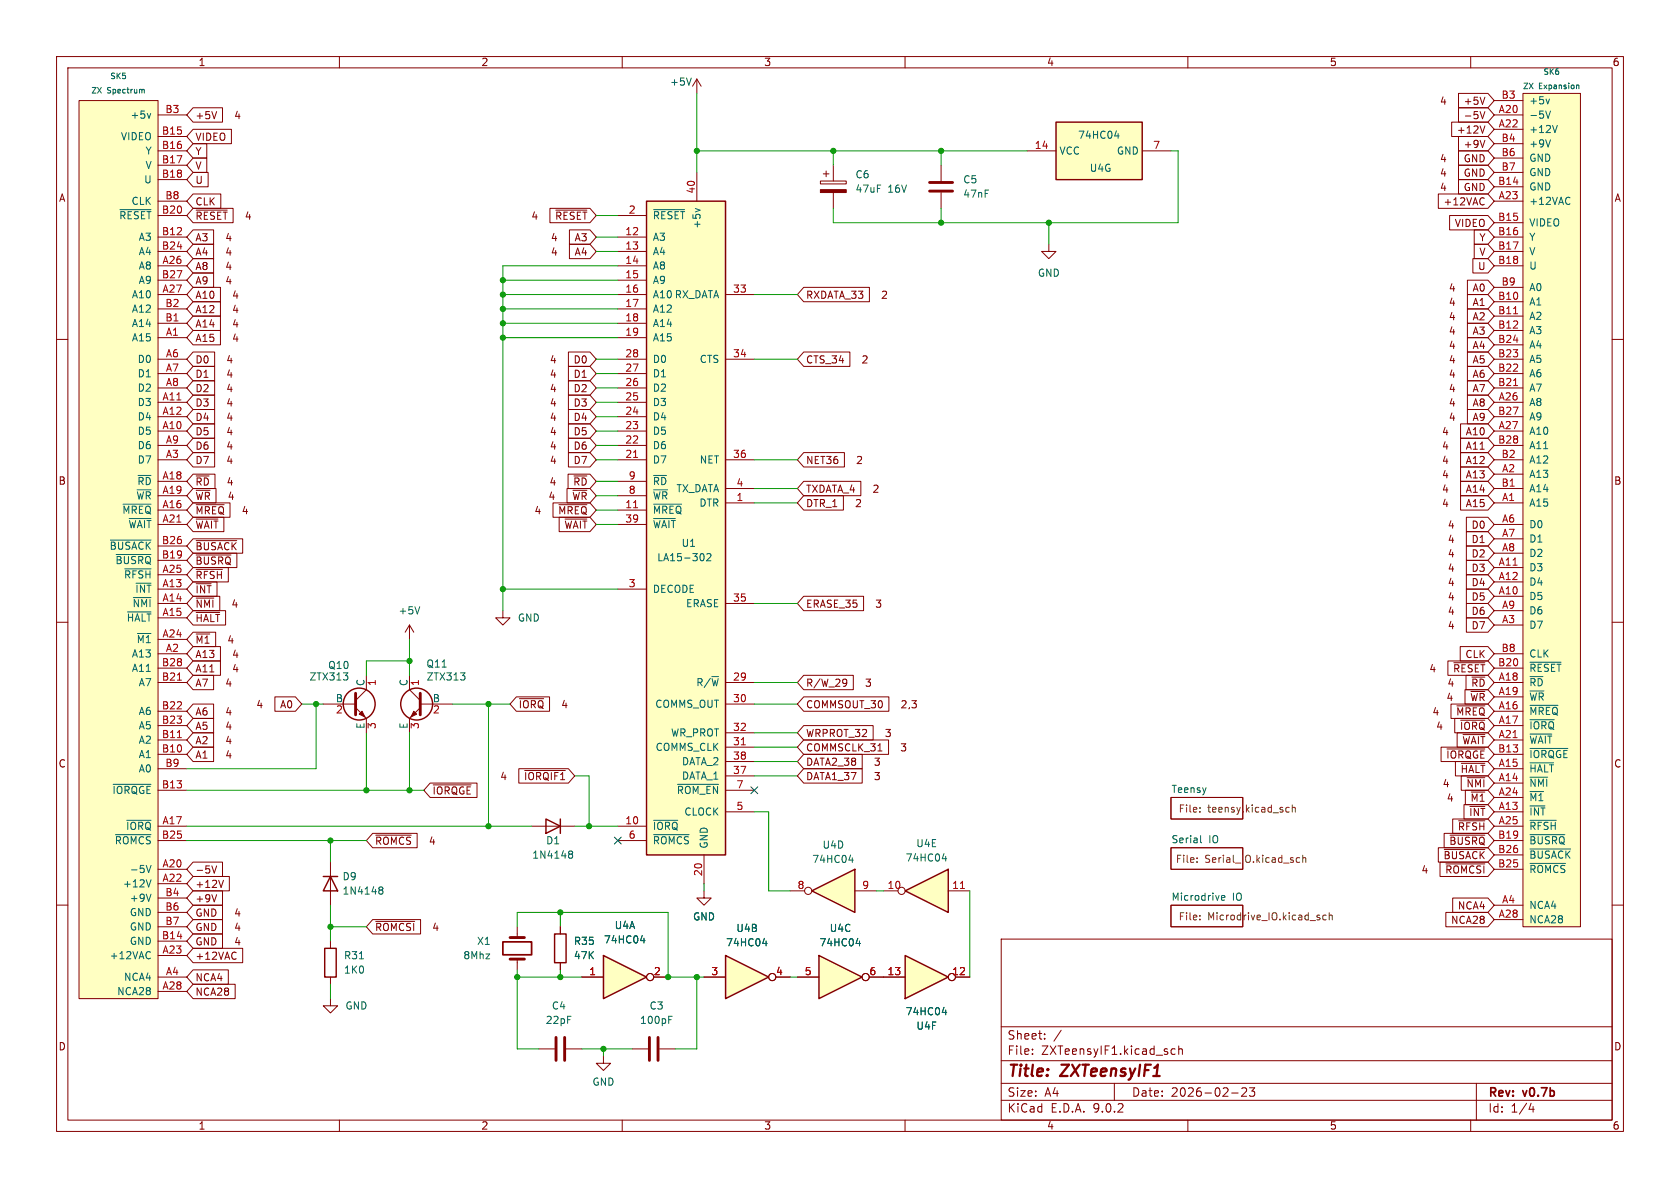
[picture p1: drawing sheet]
<svg xmlns="http://www.w3.org/2000/svg" width="297mm" height="210mm" viewBox="0 0 297 210" stroke-linecap="round" stroke-linejoin="round" font-family="sans-serif">
<g fill="none" stroke="#840000" stroke-width=".18">
<path d="M10 10h277v190h-277zM12 12h273v186h-273zM60 10v2M110 10v2M160 10v2M210 10v2M260 10v2M10 60h2M285 60h2M10 110h2M88.9 108v1.2h-1.3l1.3 1.3 1.3-1.3h-1.3M285 110h2"/>
<path d="M207 149.9h12.7v3.8h-12.7zM207 141h12.7v3.8h-12.7zM10 160h2M58.4 166.4v1.2M58.4 172.7v1.3M91.4 163.8v1.9M91.4 169.5v2M177 166h108v32h-108zM207 160h12.7v3.8h-12.7zM285 160h2M60 198v2M95.2 185.4h2.8"/>
<path d="M100.1 185.4h2.8M110 198v2M160 198v2M177 194.5h108M177 191.5h108M177 187.5h108M177 181.5h108M182.5 186.3v.1M182.5 185.5v.1M184.7 183.6v.1M184.7 182.8v.1M187.6 182.1l-1.3 2"/>
<path d="M197 191.5v3M207 186.1l.3 .3 .4-.1M207.7 185.5l-.4-.1-.3 .3M208.4 185.5l.2-.1 .4 .1v.9M208.4 184.9v1.5M210 198v2M217.7 193.2h1.2M219.5 192.4l.6-.1 .2 .1 .1 .3-.9 1.1h.9M220.9 192.3h.9l-.5 .6 .4 .1v.7l-.2 .1h-.4l-.2-.1M260 198v2M261 191.5v6.5M270.7 195l-.4 1.1h.9"/>
<path d="M271 195.6v1"/>
</g>
<path d="M212.3 147.7v1.1l.1 .2M215.9 158.7l.6-.1v-.2l-.4-.1-.2 .2 .1 .6h.5M63.5 169.5h.8" fill="none" stroke="#006464" stroke-width=".18"/>
<g fill="none" stroke="#725600" stroke-width=".18">
<path d="M211.6 152.3v.2M211.6 151.7v.1M212.1 142.8v.1M212.1 143.4v.2M227.6 142.7l.3 .1M227.9 143.5l-.3 .1M228.5 142.8l.1-.1 .3 .1 .1 .8M228.5 142.3v1.3M229.2 152.3l.2 .2 .4-.1M229.8 151.7l-.4-.1-.2 .1M230.3 151.7l.2-.1 .3 .1 .1 .8M230.3 151.2v1.3"/>
<path d="M212.1 162.5v.1M212.1 161.8v.1M234.4 161.8h-.3l-.3 .2 .2 .6h.4M235 161.9l.2-.1h.3v.8M235 161.3v1.3"/>
</g>
<path d="M90.2 169.5h2.5M90.2 165.7h2.5M98.3 183.4v4.1M99.8 183.4v4.1" fill="none" stroke="#840000" stroke-width=".51"/>
<path d="M88.9 166.5h5.1v2.3h-5.1z" fill="none" stroke="#840000" stroke-width=".3"/>
<path d="M57.4 167.6h2v5.1h-2z" fill="none" stroke="#840000" stroke-width=".25"/>
<path d="M160 157.5l7.6-3.8v7.6z" fill="#ffffc2"/>
<g fill="none" stroke="#840000" stroke-width=".25">
<path d="M160 157.5l7.6-3.8v7.6z"/>
<circle cx="73.7" cy="124.5" r="2.82"/>
</g>
<g fill="none" stroke="#840000" stroke-width=".18">
<path d="M72.4 119.4v2.5l1.9 1.9M74.3 125.1l-1.9 1.9v2.5M74.3 124.5h5.7M156.2 157.5h2.5M167.6 157.5h3.8"/>
<circle cx="159.4" cy="157.5" r=".63"/>
</g>
<path d="M169.8 157.1h.7" fill="none" stroke="#a90000" stroke-width=".18"/>
<path d="M81.4 118.9h.8l-.4 .5M82.1 119.5v.6M166.6 151.8h.8M167.2 151.4v.8" fill="none" stroke="#006464" stroke-width=".18"/>
<path d="M74.3 122.6v3.8" fill="none" stroke="#840000" stroke-width=".51"/>
<path d="M73.2 125.7l.5 .5-1.1 .5z" fill="#840000" stroke="#840000" stroke-width=".18"/>
<path d="M114.3 35.6h14v115.5h-14z" fill="#ffffc2"/>
<path d="M114.3 35.6h14v115.5h-14z" fill="none" stroke="#840000" stroke-width=".25"/>
<g fill="none" stroke="#840000" stroke-width=".18">
<path d="M109.2 38.1h5.1M123.2 30.5v5.1M109.2 41.9h5.1M109.2 44.5h5.1M109.2 47h5.1M109.2 49.5h5.1M109.2 52.1h5.1M109.2 54.6h5.1M109.2 57.2h5.1M109.2 59.7h5.1M128.3 52.1h5M109.2 63.5h5.1"/>
<path d="M109.2 66h5.1M109.2 68.6h5.1M109.2 71.1h5.1M109.2 73.7h5.1M109.2 76.2h5.1M109.2 78.7h5.1M128.3 63.5h5M109.2 81.3h5.1M109.2 85.1h5.1M109.2 87.6h5.1M109.2 90.2h5.1M109.2 92.7h5.1"/>
<path d="M128.3 81.3h5M128.3 86.4h5M128.3 88.9h5M72.4 110.5l-.8 1.3M72.4 110.5l.8 1.3M72.4 110.5v2.5M109.2 104.1h5.1M128.3 106.7h5M128.3 120.7h5M128.3 124.5h5M128.3 129.5h5M128.3 132.1h5"/>
<path d="M128.3 134.6h5M128.3 137.2h5M128.3 139.7h5M109.2 146.1h5.1M109.2 148.6h5.1M124.5 151.1v5.1M128.3 143.5h5M111.8 185.4h2.8M116.6 185.4h2.8"/>
</g>
<g fill="none" stroke="#006464" stroke-width=".18">
<path d="M115.5 37.1h5.5M122.9 36.9l.9 .3M115.5 84h2.3M115.5 89.1h5M115.5 91.7h3.9M124.2 97.9a.79 .79 0 0 1 0 1.2M125 98l.4-.1 .3 .3-.8 .9h.8M74.2 107.3l-.4 1.2M119.8 138.7h7.2M115.5 145h4.3M115.5 147.5h6.3M118.2 179.6h.6"/>
<path d="M118.2 180.3h.4"/>
</g>
<path d="M112 80.9h.7M112 89.8h.7M131.1 131.7h.7" fill="none" stroke="#a90000" stroke-width=".18"/>
<path d="M114.8 183.4v4.1M116.3 183.4v4.1" fill="none" stroke="#840000" stroke-width=".51"/>
<path d="M128.3 168.9l7.6 3.8-7.6 3.8z" fill="#ffffc2"/>
<g fill="none" stroke="#840000" stroke-width=".25">
<path d="M96.5 144.8l2.6 1.3-2.6 1.2zM99.1 144.8v2.5M98 165.1h2.1v5.1h-2.1zM128.3 168.9l7.6 3.8-7.6 3.8z"/>
<circle cx="63.5" cy="124.5" r="2.82"/>
</g>
<g fill="none" stroke="#840000" stroke-width=".18">
<path d="M64.8 119.4v2.5l-1.9 1.9M57.1 124.5h5.8M62.9 125.1l1.9 1.9v2.5M94 146.1h7.6M124.5 157.5v1.3h1.2l-1.2 1.2-1.3-1.2h1.3M58.4 176.5v1.3h-1.3l1.3 1.3 1.3-1.3h-1.3M99.1 163.8v1.3M99.1 170.2v1.3M124.5 172.7h3.8M137.2 172.7h2.5M106.7 186.7v1.3h1.2l-1.2 1.2-1.3-1.2h1.3"/>
<circle cx="136.5" cy="172.7" r=".63"/>
</g>
<path d="M61.4 119.5v.6M61.5 118.9l-.4 .5M100.6 150.9l.2 .1M100.6 150.5l.4-.1 .2 .2v.1l-.2 .3M100.8 151h.2M100.8 151h-.2M101 151l.2 .2v.4l-.2 .1-.4-.1M134.8 166.8h.8M135.4 166.4v.8" fill="none" stroke="#006464" stroke-width=".18"/>
<path d="M62.9 122.6v3.8" fill="none" stroke="#840000" stroke-width=".51"/>
<path d="M64 125.7l.5 1-1-.5z" fill="#840000" stroke="#840000" stroke-width=".18"/>
<path d="M106.7 168.9l7.6 3.8-7.6 3.8z" fill="#ffffc2"/>
<path d="M106.7 168.9l7.6 3.8-7.6 3.8z" fill="none" stroke="#840000" stroke-width=".25"/>
<g fill="none" stroke="#840000" stroke-width=".18">
<path d="M102.9 172.7h3.8M115.6 172.7h2.5"/>
<circle cx="114.9" cy="172.7" r=".63"/>
</g>
<path d="M113.2 166.3h.8M113.8 165.8v.9" fill="none" stroke="#006464" stroke-width=".18"/>
<path d="M14 17.8h13.9v158.7h-13.9z" fill="#ffffc2"/>
<g fill="none" stroke="#840000" stroke-width=".18">
<path d="M14 17.8h13.9v158.7h-13.9zM123.2 14l-.8 1.2M123.2 14l.8 1.2M123.2 14v2.5M27.9 20.3h5.1M27.9 24.1h5.1M27.9 26.7h5.1M27.9 29.2h5.1M27.9 31.8h5.1M27.9 35.6h5.1M27.9 38.1h5.1M166.4 29.2v2.8"/>
<path d="M166.4 34v2.8M27.9 41.9h5.1M27.9 44.5h5.1M27.9 47h5.1M27.9 49.5h5.1M27.9 52.1h5.1M27.9 54.6h5.1M27.9 57.2h5.1M27.9 59.7h5.1M27.9 63.5h5.1M27.9 66h5.1M27.9 68.6h5.1"/>
<path d="M27.9 71.1h5.1M27.9 73.7h5.1M27.9 76.2h5.1M27.9 78.7h5.1M27.9 81.3h5.1M27.9 85.1h5.1M27.9 87.6h5.1M27.9 90.2h5.1M27.9 92.7h5.1M27.9 96.5h5.1M27.9 99.1h5.1M27.9 101.6h5.1"/>
<path d="M27.9 104.1h5.1M27.9 106.7h5.1M27.9 109.2h5.1M27.9 113h5.1M27.9 115.6h5.1M27.9 118.1h5.1M27.9 120.7h5.1M27.9 125.7h5.1M27.9 128.3h5.1M27.9 130.8h5.1M27.9 133.4h5.1M27.9 135.9h5.1"/>
<path d="M27.9 139.7h5.1M27.9 146.1h5.1M27.9 148.6h5.1M27.9 153.7h5.1M27.9 156.2h5.1M27.9 158.8h5.1M58.4 152.4v7.6M27.9 161.3h5.1M27.9 163.8h5.1M27.9 166.4h5.1M27.9 168.9h5.1M27.9 172.7h5.1"/>
<path d="M27.9 175.3h5.1"/>
</g>
<g fill="none" stroke="#006464" stroke-width=".18">
<path d="M25.2 15.8l.3 .1v.6M122.2 13.8l-.4 1.3M21.2 37.1h5.5M26.6 20.1l-.3 .8M19.5 95.5h7.2M20.5 98h6.2M21.7 89.1h5M22.8 91.7h3.9M24.4 84h2.3M22.1 100.6h4.6M22.5 108.2h4.2M23.6 105.6h3.1"/>
<path d="M24.3 112h2.4M20 138.7h6.7M20.4 147.5h6.3M22.4 145h4.3M25.9 153l.4 1.2 .4-1.2M26.7 155.5l-.4 1.3M26.7 158.1l-.4 1.2M67.1 157.3h.1M67.1 156.9l.4-.1 .1 .1 .1 .2-.2 .2M67.2 157.3h.3M67.2 157.3l-.1 .1M67.5 157.3l.2 .3-.1 .3-.1 .2-.4-.1"/>
<path d="M26.3 168.2l.3 .1M26.6 169.4l-.3 .1"/>
</g>
<path d="M31.4 120.2h.7M31.4 130.4h.7" fill="none" stroke="#a90000" stroke-width=".18"/>
<path d="M57.1 154.9h2.6M58.4 154.9l1.3 2.6h-2.6z" fill="none" stroke="#840000" stroke-width=".25"/>
<path d="M164.3 32.3h4.1M164.3 33.8h4.1" fill="none" stroke="#840000" stroke-width=".51"/>
<path d="M160 168.9l7.6 3.8-7.6 3.8z" fill="#ffffc2"/>
<path d="M160 168.9l7.6 3.8-7.6 3.8z" fill="none" stroke="#840000" stroke-width=".25"/>
<g fill="none" stroke="#840000" stroke-width=".18">
<path d="M156.2 172.7h3.8M168.9 172.7h2.5"/>
<circle cx="168.3" cy="172.7" r=".63"/>
</g>
<path d="M166.6 179h.8M167.2 178.5v.9" fill="none" stroke="#006464" stroke-width=".18"/>
<path d="M186.7 21.6h15.2v10.2h-15.2z" fill="#ffffc2"/>
<path d="M186.7 21.6h15.2v10.2h-15.2z" fill="none" stroke="#840000" stroke-width=".25"/>
<path d="M145 32h4.6v.5h-4.6zM145.5 30.7h1.1M146 30.2v1M147.3 29.2v2.8M147.3 34v2.8M181.6 26.7h5.1M201.9 26.7h5.1M185.4 43.2v1.3h1.3l-1.3 1.2-1.3-1.2h1.3" fill="none" stroke="#840000" stroke-width=".18"/>
<path d="M197.1 24h.7M197.7 23.6v.9" fill="none" stroke="#006464" stroke-width=".18"/>
<path d="M145 33.5h4.6v.5h-4.6z" fill="#840000" stroke="#840000" stroke-width=".18"/>
<path d="M269.2 16.5h10.2v147.3h-10.2z" fill="#ffffc2"/>
<g fill="none" stroke="#840000" stroke-width=".18">
<path d="M264.2 17.8h5M269.2 16.5h10.2v147.3h-10.2zM264.2 20.3h5M264.2 22.9h5M264.2 25.4h5M264.2 27.9h5M264.2 30.5h5M264.2 33h5M264.2 35.6h5M264.2 39.4h5M264.2 41.9h5M264.2 44.5h5"/>
<path d="M264.2 47h5M264.2 50.8h5M264.2 53.3h5M264.2 55.9h5M264.2 58.4h5M264.2 61h5M264.2 63.5h5M264.2 66h5M264.2 68.6h5M264.2 71.1h5M264.2 73.7h5M264.2 76.2h5"/>
<path d="M264.2 78.7h5M264.2 81.3h5M264.2 83.8h5M264.2 86.4h5M264.2 88.9h5M264.2 92.7h5M264.2 95.3h5M264.2 97.8h5M264.2 100.3h5M264.2 102.9h5M264.2 105.4h5M264.2 108h5"/>
<path d="M264.2 110.5h5M264.2 115.6h5M264.2 118.1h5M264.2 120.7h5M264.2 123.2h5M264.2 125.7h5M264.2 128.3h5M264.2 130.8h5M264.2 133.4h5M264.2 135.9h5M264.2 138.4h5M264.2 141h5"/>
<path d="M264.2 143.5h5M264.2 146.1h5M264.2 148.6h5M264.2 151.1h5M264.2 153.7h5M264.2 160h5M264.2 162.6h5"/>
</g>
<g fill="none" stroke="#006464" stroke-width=".18">
<path d="M273.3 19.6l.4 1.3 .4-1.3M273.9 17.5l-.3 .9M278.8 15l.3 .2v.5M274.1 24.7l-.4 1.3M275.3 22.2l-.4 1.2M277.3 34.9l.3 .1M277.6 36l-.3 .1M270.5 117.1h5.5M270.5 124.7h4.9M270.5 127.2h4.3M270.5 129.8h3.8M270.5 132.3h6.7"/>
<path d="M270.5 134.8h4.1M270.5 137.4h3.1M270.5 145h4.6M270.5 147.5h6.1M270.5 150.1h7.2M270.5 152.6h6.3"/>
</g>
<path d="M267.6 55.5h.7M267.6 68.2h.7" fill="none" stroke="#a90000" stroke-width=".18"/>
<path d="M143.5 157.5l7.6-3.8v7.6z" fill="#ffffc2"/>
<path d="M143.5 157.5l7.6-3.8v7.6z" fill="none" stroke="#840000" stroke-width=".25"/>
<g fill="none" stroke="#840000" stroke-width=".18">
<path d="M139.7 157.5h2.5M151.1 157.5h3.8"/>
<circle cx="142.9" cy="157.5" r=".63"/>
</g>
<path d="M150.1 152h.8M150.7 151.6v.9" fill="none" stroke="#006464" stroke-width=".18"/>
<path d="M144.8 168.9l7.6 3.8-7.6 3.8z" fill="#ffffc2"/>
<path d="M144.8 168.9l7.6 3.8-7.6 3.8z" fill="none" stroke="#840000" stroke-width=".25"/>
<g fill="none" stroke="#840000" stroke-width=".18">
<path d="M34.1 19h5.2v2.6h-5.2l-1.1-1.3zM38.3 19.7l-.4 1.3M257.8 19h5.2l1.2 1.3-1.2 1.3h-5.2zM257.8 16.5h5.2l1.2 1.3-1.2 1.3h-5.2zM261.7 19.7l.4 1.3 .4-1.3M262.5 17.2l-.4 1.3M34.1 27.9h2.5v2.6h-2.5l-1.1-1.3zM34.1 36.8h7.1v2.6h-7.1l-1.1-1.3zM34.1 25.4h2.5v2.5h-2.5l-1.1-1.2zM34.1 22.9h6.8v2.5h-6.8l-1.1-1.3zM34.1 30.5h2.7v2.5h-2.7l-1.1-1.2zM34.1 34.3h4.9v2.5h-4.9l-1.1-1.2z"/>
<path d="M34.7 37.1h5.5M97.2 36.8h7.1l1.1 1.3-1.1 1.3h-7.1zM98.3 37.1h5.5M254.3 34.3h8.7l1.2 1.3-1.2 1.2h-8.7zM256.3 38.1h6.7l1.2 1.3-1.2 1.2h-6.7zM256.6 21.6h6.4l1.2 1.3-1.2 1.2h-6.4zM257.8 24.1h5.2l1.2 1.3-1.2 1.3h-5.2zM257.8 26.7h5.2l1.2 1.2-1.2 1.3h-5.2zM257.8 31.7h5.2l1.2 1.3-1.2 1.3h-5.2zM257.8 29.2h5.2l1.2 1.3-1.2 1.3h-5.2zM262.1 35l.3 .1M262.4 36.1l-.3 .1"/>
<path d="M262.5 22.3l-.4 1.2M262.5 24.8l-.4 1.3M34.1 53.3h4.9v2.6h-4.9l-1.1-1.3zM34.1 55.9h4.9v2.5h-4.9l-1.1-1.2zM34.1 45.7h3.7v2.6h-3.7l-1.1-1.3zM34.1 48.3h3.7v2.5h-3.7l-1.1-1.3zM34.1 50.8h4.9v2.5h-4.9l-1.1-1.2zM34.1 58.4h4.9v2.6h-4.9l-1.1-1.3zM34.1 40.6h3.7v2.6h-3.7l-1.1-1.3zM34.1 43.2h3.7v2.5h-3.7l-1.1-1.2zM100.7 40.6h3.6l1.1 1.3-1.1 1.3h-3.6zM100.7 43.2h3.6l1.1 1.3-1.1 1.2h-3.6z"/>
<path d="M142.1 50.8h11.6v2.5h-11.6l-1.1-1.2zM259.4 52.1h3.6l1.2 1.2-1.2 1.3h-3.6zM259.4 54.6h3.6l1.2 1.3-1.2 1.3h-3.6zM259.4 59.7h3.6l1.2 1.3-1.2 1.2h-3.6zM259.4 57.1h3.6l1.2 1.3-1.2 1.3h-3.6zM259.4 49.5h3.6l1.2 1.3-1.2 1.3h-3.6zM260.4 45.7h2.6l1.2 1.3-1.2 1.3h-2.6zM260.6 40.6h2.4l1.2 1.3-1.2 1.3h-2.4zM260.6 43.2h2.4l1.2 1.3-1.2 1.2h-2.4zM34.1 67.3h3.8v2.6h-3.8l-1.1-1.3zM34.1 64.8h3.8v2.5h-3.8l-1.1-1.3zM34.1 69.8h3.8v2.6h-3.8l-1.1-1.3z"/>
<path d="M34.1 72.4h3.8v2.5h-3.8l-1.1-1.2zM34.1 74.9h3.8v2.6h-3.8l-1.1-1.3zM34.1 77.5h3.8v2.5h-3.8l-1.1-1.3zM34.1 62.2h3.8v2.6h-3.8l-1.1-1.3zM100.5 72.4h3.8l1.1 1.3-1.1 1.2h-3.8zM100.5 77.5h3.8l1.1 1.2-1.1 1.3h-3.8zM100.5 69.8h3.8l1.1 1.3-1.1 1.3h-3.8zM100.5 67.3h3.8l1.1 1.3-1.1 1.3h-3.8zM100.5 64.8h3.8l1.1 1.2-1.1 1.3h-3.8zM100.5 74.9h3.8l1.1 1.3-1.1 1.3h-3.8zM100.5 62.2h3.8l1.1 1.3-1.1 1.3h-3.8zM142.1 62.2h8.1v2.6h-8.1l-1.1-1.3z"/>
<path d="M258.2 77.5h4.8l1.2 1.2-1.2 1.3h-4.8zM258.2 74.9h4.8l1.2 1.3-1.2 1.3h-4.8zM259.4 67.3h3.6l1.2 1.3-1.2 1.3h-3.6zM259.4 62.2h3.6l1.2 1.3-1.2 1.3h-3.6zM259.4 69.8h3.6l1.2 1.3-1.2 1.3h-3.6zM259.4 72.4h3.6l1.2 1.3-1.2 1.2h-3.6zM259.4 64.8h3.6l1.2 1.2-1.2 1.3h-3.6zM34.1 88.9h6.6v2.5h-6.6l-1.1-1.2zM34.1 95.2h8.8v2.6h-8.8l-1.1-1.3zM34.1 91.4h5.5v2.6h-5.5l-1.1-1.3zM34.1 97.8h7.8v2.5h-7.8l-1.1-1.2zM34.1 86.4h4.1v2.5h-4.1l-1.1-1.3z"/>
<path d="M34.1 83.8h3.9v2.6h-3.9l-1.1-1.3zM34.1 80h3.8v2.6h-3.8l-1.1-1.3zM34.7 89.2h4.9M34.7 95.6h7.2M34.7 91.8h3.8M34.7 98.1h6.1M34.7 84.1h2.3M97.8 88.9h6.5l1.1 1.3-1.1 1.2h-6.5zM98.8 89.2h5M98.9 91.4h5.4l1.1 1.3-1.1 1.3h-5.4zM99.9 91.8h3.9M100.2 86.4h4.1l1.1 1.2-1.1 1.3h-4.1z"/>
<path d="M100.4 83.8h3.9l1.1 1.3-1.1 1.3h-3.9zM100.5 80h3.8l1.1 1.3-1.1 1.3h-3.8zM101.5 84.1h2.3M142.1 85.1h10.1v2.5h-10.1l-1.1-1.2zM142.1 87.6h7v2.6h-7l-1.1-1.3zM142.1 80h7.2v2.6h-7.2l-1.1-1.3zM258.2 85.1h4.8l1.2 1.3-1.2 1.2h-4.8zM258.2 87.6h4.8l1.2 1.3-1.2 1.3h-4.8zM258.2 80h4.8l1.2 1.3-1.2 1.3h-4.8zM258.2 82.5h4.8l1.2 1.3-1.2 1.3h-4.8zM259.2 96.5h3.8l1.2 1.3-1.2 1.3h-3.8zM259.2 99.1h3.8l1.2 1.2-1.2 1.3h-3.8z"/>
<path d="M259.2 94h3.8l1.2 1.3-1.2 1.2h-3.8zM259.2 91.4h3.8l1.2 1.3-1.2 1.3h-3.8zM34.1 100.3h6.3v2.6h-6.3l-1.1-1.3zM34.1 105.4h4.8v2.6h-4.8l-1.1-1.3zM34.1 119.4h3.7v2.5h-3.7l-1.1-1.2zM34.1 102.9h4.3v2.5h-4.3l-1.1-1.3zM34.1 116.8h4.9v2.6h-4.9l-1.1-1.3zM34.1 107.9h5.8v2.6h-5.8l-1.1-1.3zM34.1 111.8h4v2.5h-4l-1.1-1.3zM34.1 114.3h4.9v2.5h-4.9l-1.1-1.2zM34.7 100.6h4.6M34.7 105.7h3.1"/>
<path d="M34.7 108.3h4.1M34.7 112.1h2.4M142.1 119.4h8.8v2.5h-8.8l-1.1-1.2zM142.1 105.4h10.6v2.6h-10.6l-1.1-1.3zM256 116.8h7l1.2 1.3-1.2 1.3h-7zM257 117.2h5.5M258.1 114.3h4.9l1.2 1.3-1.2 1.2h-4.9zM259.2 119.4h3.8l1.2 1.3-1.2 1.2h-3.8zM259.2 104.1h3.8l1.2 1.3-1.2 1.3h-3.8zM259.2 106.7h3.8l1.2 1.3-1.2 1.2h-3.8zM259.2 101.6h3.8l1.2 1.3-1.2 1.2h-3.8zM259.2 109.2h3.8l1.2 1.3-1.2 1.3h-3.8z"/>
<path d="M34.1 127h3.7v2.5h-3.7l-1.1-1.2zM34.1 124.5h3.7v2.5h-3.7l-1.1-1.3zM34.1 129.5h3.7v2.6h-3.7l-1.1-1.3zM34.1 132.1h3.7v2.5h-3.7l-1.1-1.2zM48.6 123.2h3.6l1.1 1.3-1.1 1.2h-3.6zM76 138.4h8.3v2.6h-8.3l-1.1-1.3zM76.6 138.7h6.7M91.3 123.2h5.9v2.5h-5.9l-1.1-1.2zM91.7 135.9h8.8l1.1 1.3-1.1 1.2h-8.8zM91.8 123.5h4.3M92.8 136.2h7.1M142.1 135.9h10.3v2.5h-10.3l-1.1-1.2z"/>
<path d="M142.1 123.2h15v2.5h-15l-1.1-1.2zM142.1 128.3h12.3v2.5h-12.3l-1.1-1.3zM142.1 133.3h10.3v2.6h-10.3l-1.1-1.3zM142.1 130.8h15v2.6h-15l-1.1-1.3zM149.2 120.1l.4 .1a.84 .84 0 0 1-.3 1.1h-.2M149.7 120.6l-.2 .2h-.3M155.2 132.8h.7M254.8 132.1h8.2l1.2 1.3-1.2 1.2h-8.2zM255.8 132.4h6.7M256.5 124.5h6.5l1.2 1.2-1.2 1.3h-6.5zM257.2 127h5.8l1.2 1.3-1.2 1.2h-5.8zM257.3 134.6h5.7l1.2 1.3-1.2 1.3h-5.7z"/>
<path d="M257.6 124.8h4.9M257.6 129.5h5.4l1.2 1.3-1.2 1.3h-5.4zM258.2 127.3h4.3M258.3 137.2h4.7l1.2 1.2-1.2 1.3h-4.7zM258.3 134.9h4.2M258.6 129.9h3.9M259 121.9h4l1.2 1.3-1.2 1.3h-4zM259.1 139.7h3.9l1.2 1.3-1.2 1.2h-3.9zM259.4 137.5h3.1M34.1 157.5h5.2v2.5h-5.2l-1.1-1.2zM34.1 152.4h5.2v2.5h-5.2l-1.1-1.2zM34.1 154.9h6.4v2.6h-6.4l-1.1-1.3z"/>
<path d="M37.5 153.1l.4 1.2 .4-1.2M38.3 158.2l-.4 1.2M39.5 155.6l-.4 1.3M65.9 147.3h7.8v2.6h-7.8l-1.1-1.3zM66.4 147.6h6.3M254.3 149.9h8.7l1.2 1.2-1.2 1.3h-8.7zM254.6 152.4h8.4l1.2 1.3-1.2 1.2h-8.4zM255.3 147.3h7.7l1.2 1.3-1.2 1.3h-7.7zM255.3 150.2h7.2M255.6 152.7h6.9M256.3 147.6h6.2M256.8 144.8h6.2l1.2 1.3-1.2 1.2h-6.2z"/>
<path d="M256.8 158.7h6.2l1.2 1.3-1.2 1.3h-6.2zM257.9 145.1h4.6M258.8 142.2h4.2l1.2 1.3-1.2 1.3h-4.2zM34.1 160h5.2v2.6h-5.2l-1.1-1.3zM34.1 162.6h5.2v2.5h-5.2l-1.1-1.3zM34.1 165.1h5.2v2.5h-5.2l-1.1-1.2zM34.1 167.6h8.8v2.6h-8.8l-1.1-1.3zM34.1 174h7.5v2.5h-7.5l-1.1-1.2zM34.1 171.4h6.3v2.6h-6.3l-1.1-1.3zM41.5 168.3l.2 .1M41.7 169.5l-.2 .1M65.9 162.6h8.5v2.5h-8.5l-1.1-1.3z"/>
<path d="M66.4 162.9h6.9M99.1 163.8v1.3M99.1 170.2v1.3M102.9 172.7h3.8M115.6 172.7h2.5M124.5 172.7h3.8M137.2 172.7h2.5M141 172.7h3.8M153.7 172.7h6.3M168.9 172.7h2.5M255.6 161.3h7.4l1.2 1.3-1.2 1.2h-7.4z"/>
<circle cx="114.9" cy="172.7" r=".63"/>
<circle cx="136.5" cy="172.7" r=".63"/>
<circle cx="153" cy="172.7" r=".63"/>
<circle cx="168.3" cy="172.7" r=".63"/>
</g>
<path d="M113.2 166.3h.8M113.8 165.8v.9M134.8 166.8h.8M135.4 166.4v.8M151.3 166.8h.8M151.9 166.4v.8M166.6 179h.8M167.2 178.5v.9" fill="none" stroke="#006464" stroke-width=".18"/>
<g fill="none" stroke="#009600" stroke-width=".18">
<path d="M123.2 16.5v14M105.4 38.1h3.8M123.2 26.7h58.4M147.3 26.7v2.5M166.4 26.7v2.5M166.4 36.8v2.6M185.4 39.4v3.8M207 26.7h1.3v12.7h-61v-2.6M88.9 52.1h20.3M88.9 59.7h20.3M88.9 57.2h20.3M88.9 54.6h20.3"/>
<path d="M88.9 49.5h20.3M105.4 44.5h3.8M105.4 41.9h3.8M109.2 47h-20.3v61M133.3 52.1h7.7M105.4 63.5h3.8M105.4 68.6h3.8M105.4 71.1h3.8M105.4 73.7h3.8M105.4 78.7h3.8M105.4 76.2h3.8M105.4 66h3.8"/>
<path d="M133.3 63.5h7.7M105.4 81.3h3.8M105.4 90.2h3.8M105.4 87.6h3.8M105.4 92.7h3.8M105.4 85.1h3.8M133.3 88.9h7.7M133.3 81.3h7.7M133.3 86.4h7.7M72.4 113v6.4M72.4 116.8h-7.6v2.6M88.9 104.1h20.3"/>
<path d="M133.3 106.7h7.7M33 139.7h41.9M53.3 124.5h3.8M55.9 124.5v11.4h-22.9M64.8 129.5v10.2M72.4 129.5v10.2M80 124.5h10.2M86.4 124.5v21.6M101.6 137.2h2.5v8.9M133.3 124.5h7.7M133.3 137.2h7.7M133.3 132.1h7.7"/>
<path d="M133.3 129.5h7.7M133.3 120.7h7.7M133.3 134.6h7.7M33 148.6h31.8M33 146.1h61M58.4 148.6v3.8M101.6 146.1h7.6M124.5 156.2v1.3M133.3 143.5h2.6v14h3.8M154.9 157.5h1.3M171.4 157.5v15.2M58.4 160v6.4"/>
<path d="M58.4 174v2.5M58.4 163.8h6.4M91.4 163.8v-2.5h26.7v11.4h6.4M91.4 172.7h11.5M91.4 171.5v13.9h3.8M99.1 161.3v2.5M99.1 171.5v1.2M123.2 172.7v12.7h-3.8M139.7 172.7h1.3M102.9 185.4h8.9M106.7 185.4v1.3"/>
</g>
<path d="M132.7 139.1l1.3 1.2M134 139.1l-1.3 1.2M108.6 148l1.2 1.2M109.8 148l-1.2 1.2" fill="none" stroke="#000084" stroke-width=".18"/>
<g fill="#009600" stroke="#009600" stroke-width=".18">
<circle cx="91.4" cy="172.7" r=".46"/>
<circle cx="123.2" cy="172.7" r=".46"/>
<circle cx="118.1" cy="172.7" r=".46"/>
<circle cx="99.1" cy="172.7" r=".46"/>
<circle cx="106.7" cy="185.4" r=".46"/>
<circle cx="64.8" cy="139.7" r=".46"/>
<circle cx="58.4" cy="148.6" r=".46"/>
<circle cx="58.4" cy="163.8" r=".46"/>
<circle cx="55.9" cy="124.5" r=".46"/>
<circle cx="72.4" cy="139.7" r=".46"/>
<circle cx="86.4" cy="146.1" r=".46"/>
<circle cx="86.4" cy="124.5" r=".46"/>
<circle cx="99.1" cy="161.3" r=".46"/>
<circle cx="72.4" cy="116.8" r=".46"/>
<circle cx="104.1" cy="146.1" r=".46"/>
<circle cx="88.9" cy="104.1" r=".46"/>
<circle cx="88.9" cy="52.1" r=".46"/>
<circle cx="88.9" cy="57.2" r=".46"/>
<circle cx="88.9" cy="54.6" r=".46"/>
<circle cx="88.9" cy="59.7" r=".46"/>
<circle cx="88.9" cy="49.5" r=".46"/>
<circle cx="166.4" cy="26.7" r=".46"/>
<circle cx="166.4" cy="39.4" r=".46"/>
<circle cx="123.2" cy="26.7" r=".46"/>
<circle cx="185.4" cy="39.4" r=".46"/>
<circle cx="147.3" cy="26.7" r=".46"/>
</g>
<g font-size="2.8" fill="#840000">
<text x="178" y="190.9">Title:</text>
<text x="187.7" y="190.9">ZXTeensyIF1</text>
</g>
<g font-size="2.1" fill="#840000">
<text x="178" y="184">Sheet:</text>
<text x="178" y="186.7">File:</text>
<text x="184.1" y="186.7">ZXTeensyIF1.kicad_sch</text>
<text x="178" y="196.9">KiCad</text>
<text x="178" y="194.1">Size:</text>
<text x="184.7" y="194.1">A4</text>
<text x="185.7" y="196.9">E.D.A.</text>
<text x="193.3" y="196.9">9.0.2</text>
<text x="200" y="194.1">Date:</text>
<text x="207" y="194.1">2026-02-23</text>
<text x="263" y="194.3">Rev:</text>
<text x="263" y="196.9">Id:</text>
<text x="267.1" y="196.9">1/4</text>
<text x="269.4" y="194.3">v0.7b</text>
</g>
<g font-size="1.8" fill="#840000">
<text x="35" y="11.9">1</text>
<text x="85" y="11.9">2</text>
<text x="135" y="11.9">3</text>
<text x="185" y="11.9">4</text>
<text x="235" y="11.9">5</text>
<text x="285" y="11.9">6</text>
<text x="34.4" y="21.3">+5V</text>
<text x="41.3" y="21.3">4</text>
<text x="254.5" y="18.7">4</text>
<text x="257.4" y="23.8">+12V</text>
<text x="258.7" y="21.3">-5V</text>
<text x="258.7" y="18.7">+5V</text>
<text x="34.4" y="27.6">Y</text>
<text x="34.4" y="25.1">VIDEO</text>
<text x="254.5" y="28.9">4</text>
<text x="258.7" y="26.4">+9V</text>
<text x="258.7" y="28.9">GND</text>
<text x="10.3" y="35.9">A</text>
<text x="34.4" y="30.2">V</text>
<text x="34.4" y="32.7">U</text>
<text x="254.5" y="34">4</text>
<text x="254.5" y="31.4">4</text>
<text x="258.7" y="34">GND</text>
<text x="258.7" y="31.4">GND</text>
<text x="285.3" y="35.9">A</text>
<text x="34.4" y="39.1">~{RESET} 4</text>
<text x="34.4" y="36.5">CLK</text>
<text x="93.8" y="39.1">4</text>
<text x="98" y="39.1">~{RESET}</text>
<text x="255.1" y="36.5">+12VAC</text>
<text x="257.1" y="40.3">VIDEO</text>
<text x="34.4" y="47.9">A8</text>
<text x="34.4" y="42.9">A3</text>
<text x="34.4" y="45.4">A4</text>
<text x="39.7" y="47.9">4</text>
<text x="39.7" y="42.9">4</text>
<text x="39.7" y="45.4">4</text>
<text x="97.3" y="42.9">4</text>
<text x="97.3" y="45.4">4</text>
<text x="101.5" y="42.9">A3</text>
<text x="101.5" y="45.4">A4</text>
<text x="261.2" y="47.9">U</text>
<text x="261.4" y="42.9">Y</text>
<text x="261.4" y="45.4">V</text>
<text x="34.4" y="50.5">A9</text>
<text x="34.4" y="53">A10</text>
<text x="39.7" y="50.5">4</text>
<text x="40.9" y="53">4</text>
<text x="142.4" y="53">RXDATA_33</text>
<text x="155.7" y="53">2</text>
<text x="256" y="51.8">4</text>
<text x="260.2" y="51.8">A0</text>
<text x="34.4" y="55.6">A12</text>
<text x="34.4" y="58.1">A14</text>
<text x="40.9" y="55.6">4</text>
<text x="40.9" y="58.1">4</text>
<text x="256" y="54.3">4</text>
<text x="256" y="56.8">4</text>
<text x="256" y="59.4">4</text>
<text x="260.2" y="54.3">A1</text>
<text x="260.2" y="56.8">A2</text>
<text x="260.2" y="59.4">A3</text>
<text x="34.4" y="60.6">A15</text>
<text x="34.4" y="64.5">D0</text>
<text x="39.9" y="64.5">4</text>
<text x="40.9" y="60.6">4</text>
<text x="97.1" y="64.5">4</text>
<text x="101.3" y="64.5">D0</text>
<text x="142.4" y="64.5">CTS_34</text>
<text x="152.2" y="64.5">2</text>
<text x="256" y="64.5">4</text>
<text x="256" y="61.9">4</text>
<text x="260.2" y="64.5">A5</text>
<text x="260.2" y="61.9">A4</text>
<text x="34.4" y="69.5">D2</text>
<text x="34.4" y="67">D1</text>
<text x="39.9" y="69.5">4</text>
<text x="39.9" y="67">4</text>
<text x="97.1" y="69.5">4</text>
<text x="97.1" y="67">4</text>
<text x="101.3" y="69.5">D2</text>
<text x="101.3" y="67">D1</text>
<text x="256" y="69.5">4</text>
<text x="256" y="67">4</text>
<text x="260.2" y="69.5">A7</text>
<text x="260.2" y="67">A6</text>
<text x="34.4" y="72.1">D3</text>
<text x="34.4" y="74.6">D4</text>
<text x="34.4" y="77.2">D5</text>
<text x="39.9" y="72.1">4</text>
<text x="39.9" y="74.6">4</text>
<text x="39.9" y="77.2">4</text>
<text x="97.1" y="74.6">4</text>
<text x="97.1" y="72.1">4</text>
<text x="97.1" y="77.2">4</text>
<text x="101.3" y="74.6">D4</text>
<text x="101.3" y="72.1">D3</text>
<text x="101.3" y="77.2">D5</text>
<text x="254.8" y="77.2">4</text>
<text x="256" y="72.1">4</text>
<text x="256" y="74.6">4</text>
<text x="259" y="77.2">A10</text>
<text x="260.2" y="72.1">A8</text>
<text x="260.2" y="74.6">A9</text>
<text x="34.4" y="79.7">D6</text>
<text x="34.4" y="82.2">D7</text>
<text x="39.9" y="79.7">4</text>
<text x="39.9" y="82.2">4</text>
<text x="97.1" y="82.2">4</text>
<text x="97.1" y="79.7">4</text>
<text x="101.3" y="82.2">D7</text>
<text x="101.3" y="79.7">D6</text>
<text x="142.4" y="82.2">NET36</text>
<text x="151.3" y="82.2">2</text>
<text x="254.8" y="79.7">4</text>
<text x="254.8" y="82.2">4</text>
<text x="259" y="79.7">A11</text>
<text x="259" y="82.2">A12</text>
<text x="10.3" y="85.9">B</text>
<text x="34.4" y="88.6">~{WR} 4</text>
<text x="34.4" y="86">~{RD} 4</text>
<text x="96.9" y="88.6">4</text>
<text x="97" y="86">4</text>
<text x="101.1" y="88.6">~{WR}</text>
<text x="101.2" y="86">~{RD}</text>
<text x="142.4" y="87.3">TXDATA_4</text>
<text x="142.4" y="89.9">DTR_1</text>
<text x="151.1" y="89.9">2</text>
<text x="154.2" y="87.3">2</text>
<text x="254.8" y="87.3">4</text>
<text x="254.8" y="89.9">4</text>
<text x="254.8" y="84.8">4</text>
<text x="259" y="87.3">A14</text>
<text x="259" y="89.9">A15</text>
<text x="259" y="84.8">A13</text>
<text x="285.3" y="85.9">B</text>
<text x="34.4" y="91.1">~{MREQ} 4</text>
<text x="34.4" y="93.7">~{WAIT}</text>
<text x="94.4" y="91.1">4</text>
<text x="98.6" y="91.1">~{MREQ}</text>
<text x="99.7" y="93.7">~{WAIT}</text>
<text x="255.9" y="93.7">4</text>
<text x="260" y="93.7">D0</text>
<text x="34.4" y="97.5">~{BUSACK}</text>
<text x="34.4" y="100">~{BUSRQ}</text>
<text x="255.9" y="98.7">4</text>
<text x="255.9" y="101.3">4</text>
<text x="255.9" y="96.2">4</text>
<text x="260" y="98.7">D2</text>
<text x="260" y="101.3">D3</text>
<text x="260" y="96.2">D1</text>
<text x="34.4" y="102.6">~{RFSH}</text>
<text x="34.4" y="107.6">~{NMI} 4</text>
<text x="34.4" y="105.1">~{INT}</text>
<text x="142.4" y="107.6">ERASE_35</text>
<text x="154.6" y="107.6">3</text>
<text x="255.9" y="106.4">4</text>
<text x="255.9" y="103.8">4</text>
<text x="260" y="106.4">D5</text>
<text x="260" y="103.8">D4</text>
<text x="34.4" y="110.2">~{HALT}</text>
<text x="34.4" y="114">~{M1} 4</text>
<text x="255.9" y="108.9">4</text>
<text x="255.9" y="111.4">4</text>
<text x="260" y="108.9">D6</text>
<text x="260" y="111.4">D7</text>
<text x="34.4" y="119.1">A11</text>
<text x="34.4" y="116.5">A13</text>
<text x="40.9" y="119.1">4</text>
<text x="40.9" y="116.5">4</text>
<text x="252.6" y="119.1">4</text>
<text x="256.8" y="119.1">~{RESET}</text>
<text x="259" y="116.5">CLK</text>
<text x="34.4" y="121.6">A7</text>
<text x="39.7" y="121.6">4</text>
<text x="45.2" y="125.4">4</text>
<text x="49.4" y="125.4">A0</text>
<text x="91.6" y="125.4">~{IORQ} 4</text>
<text x="142.4" y="121.6">R/W_29</text>
<text x="142.4" y="125.4">COMMSOUT_30</text>
<text x="152.8" y="121.6">3</text>
<text x="159.1" y="125.4">2,3</text>
<text x="255.6" y="124.1">4</text>
<text x="255.8" y="121.6">4</text>
<text x="259.8" y="124.1">~{WR}</text>
<text x="260" y="121.6">~{RD}</text>
<text x="34.4" y="129.2">A5</text>
<text x="34.4" y="126.7">A6</text>
<text x="34.4" y="131.8">A2</text>
<text x="39.7" y="129.2">4</text>
<text x="39.7" y="126.7">4</text>
<text x="39.7" y="131.8">4</text>
<text x="142.4" y="130.5">WRPROT_32</text>
<text x="156.3" y="130.5">3</text>
<text x="253.1" y="126.7">4</text>
<text x="253.8" y="129.2">4</text>
<text x="257.3" y="126.7">~{MREQ}</text>
<text x="258" y="129.2">~{IORQ}</text>
<text x="258.4" y="131.8">~{WAIT}</text>
<text x="10.3" y="135.9">C</text>
<text x="34.4" y="134.3">A1</text>
<text x="39.7" y="134.3">4</text>
<text x="142.4" y="135.6">DATA2_38</text>
<text x="142.4" y="133">COMMSCLK_31</text>
<text x="154.4" y="135.6">3</text>
<text x="159.1" y="133">3</text>
<text x="255.6" y="134.3">~{IORQGE}</text>
<text x="258.1" y="136.8">~{HALT}</text>
<text x="285.3" y="135.9">C</text>
<text x="76.4" y="140.7">~{IORQGE}</text>
<text x="88.3" y="138.1">4</text>
<text x="92.5" y="138.1">~{IORQIF1}</text>
<text x="142.4" y="138.1">DATA1_37</text>
<text x="154.4" y="138.1">3</text>
<text x="254.9" y="139.4">4</text>
<text x="255.7" y="141.9">4</text>
<text x="259.1" y="139.4">~{NMI}</text>
<text x="259.9" y="141.9">~{M1}</text>
<text x="66.2" y="149.5">~{ROMCS} 4</text>
<text x="256.1" y="149.5">~{BUSRQ}</text>
<text x="257.6" y="147">~{RFSH}</text>
<text x="259.6" y="144.5">~{INT}</text>
<text x="34.4" y="154.6">-5V</text>
<text x="251.2" y="154.6">4</text>
<text x="255.1" y="152.1">~{BUSACK}</text>
<text x="255.4" y="154.6">~{ROMCSI}</text>
<text x="34.4" y="159.7">+9V</text>
<text x="34.4" y="157.2">+12V</text>
<text x="257.6" y="161">NCA4</text>
<text x="34.4" y="162.2">GND</text>
<text x="34.4" y="164.8">GND</text>
<text x="34.4" y="167.3">GND</text>
<text x="41.3" y="162.2">4</text>
<text x="41.3" y="164.8">4</text>
<text x="41.3" y="167.3">4</text>
<text x="66.2" y="164.8">~{ROMCSI} 4</text>
<text x="256.4" y="163.5">NCA28</text>
<text x="34.4" y="169.9">+12VAC</text>
<text x="34.4" y="173.7">NCA4</text>
<text x="34.4" y="176.2">NCA28</text>
<text x="10.3" y="185.9">D</text>
<text x="285.3" y="185.9">D</text>
<text x="35" y="199.9">1</text>
<text x="85" y="199.9">2</text>
<text x="135" y="199.9">3</text>
<text x="185" y="199.9">4</text>
<text x="235" y="199.9">5</text>
<text x="285" y="199.9">6</text>
</g>
<g font-size="1.8" fill="#006464">
<text x="118.4" y="15.3">+5V</text>
<text x="23" y="21.2">+5v</text>
<text x="270.3" y="18.6">+5v</text>
<text x="270.3" y="21.2">-5V</text>
<text x="270.3" y="23.7">+12V</text>
<text x="21.3" y="25">VIDEO</text>
<text x="25.6" y="27.5">Y</text>
<text x="187.2" y="27.5">VCC</text>
<text x="190.5" y="24.7">74HC04</text>
<text x="197.3" y="27.5">GND</text>
<text x="270.3" y="26.3">+9V</text>
<text x="270.3" y="28.8">GND</text>
<text x="25.4" y="32.6">U</text>
<text x="25.6" y="30.1">V</text>
<text x="151.1" y="31.7">C6</text>
<text x="151.1" y="34.3">47uF</text>
<text x="157" y="34.3">16V</text>
<text x="170.2" y="32.6">C5</text>
<text x="170.2" y="35.2">47nF</text>
<text x="192.6" y="30.6">U4G</text>
<text x="270.3" y="31.3">GND</text>
<text x="270.3" y="33.9">GND</text>
<text x="21" y="39">~{RESET}</text>
<text x="23.2" y="36.4">CLK</text>
<text x="115.3" y="39">~{RESET}</text>
<text x="124.1" y="40.5" transform="rotate(-90 124.1 40.5)">+5v</text>
<text x="270.3" y="36.4">+12VAC</text>
<text x="270.3" y="40.2">VIDEO</text>
<text x="24.4" y="42.8">A3</text>
<text x="24.4" y="45.3">A4</text>
<text x="24.4" y="47.9">A8</text>
<text x="115.3" y="42.8">A3</text>
<text x="115.3" y="45.3">A4</text>
<text x="115.3" y="47.9">A8</text>
<text x="270.3" y="42.8">Y</text>
<text x="270.3" y="45.3">V</text>
<text x="270.3" y="47.9">U</text>
<text x="23.2" y="52.9">A10</text>
<text x="24.4" y="50.4">A9</text>
<text x="115.3" y="50.4">A9</text>
<text x="115.3" y="52.9">A10 RX_DATA</text>
<text x="183.4" y="49.1">GND</text>
<text x="270.3" y="51.7">A0</text>
<text x="23.2" y="55.5">A12</text>
<text x="23.2" y="58">A14</text>
<text x="115.3" y="55.5">A12</text>
<text x="115.3" y="58">A14</text>
<text x="270.3" y="54.2">A1</text>
<text x="270.3" y="56.7">A2</text>
<text x="270.3" y="59.3">A3</text>
<text x="23.2" y="60.6">A15</text>
<text x="24.2" y="64.4">D0</text>
<text x="115.3" y="60.6">A15</text>
<text x="115.3" y="64.4">D0</text>
<text x="123.6" y="64.4">CTS</text>
<text x="270.3" y="61.8">A4</text>
<text x="270.3" y="64.4">A5</text>
<text x="24.2" y="66.9">D1</text>
<text x="24.2" y="69.4">D2</text>
<text x="24.2" y="72">D3</text>
<text x="115.3" y="66.9">D1</text>
<text x="115.3" y="69.4">D2</text>
<text x="115.3" y="72">D3</text>
<text x="270.3" y="66.9">A6</text>
<text x="270.3" y="69.4">A7</text>
<text x="270.3" y="72">A8</text>
<text x="24.2" y="74.5">D4</text>
<text x="24.2" y="77.1">D5</text>
<text x="115.3" y="74.5">D4</text>
<text x="115.3" y="77.1">D5</text>
<text x="270.3" y="74.5">A9</text>
<text x="270.3" y="77.1">A10</text>
<text x="24.2" y="79.6">D6</text>
<text x="24.2" y="82.1">D7</text>
<text x="115.3" y="79.6">D6</text>
<text x="115.3" y="82.1">D7</text>
<text x="123.6" y="82.1">NET</text>
<text x="270.3" y="79.6">A11</text>
<text x="270.3" y="82.1">A12</text>
<text x="24" y="88.5">~{WR}</text>
<text x="24.2" y="86">~{RD}</text>
<text x="115.3" y="86">~{RD}</text>
<text x="115.3" y="88.5">~{WR}</text>
<text x="119.5" y="87.2">TX_DATA</text>
<text x="123.5" y="89.8">DTR</text>
<text x="270.3" y="84.7">A13</text>
<text x="270.3" y="87.2">A14</text>
<text x="270.3" y="89.8">A15</text>
<text x="21.5" y="91">~{MREQ}</text>
<text x="22.6" y="93.6">~{WAIT}</text>
<text x="115.3" y="91">~{MREQ}</text>
<text x="115.3" y="93.6">~{WAIT}</text>
<text x="270.3" y="93.6">D0</text>
<text x="19.3" y="97.4">~{BUSACK}</text>
<text x="20.3" y="99.9">~{BUSRQ}</text>
<text x="116.1" y="99.4">LA15-302</text>
<text x="120.4" y="96.9">U1</text>
<text x="270.3" y="96.1">D1</text>
<text x="270.3" y="98.7">D2</text>
<text x="270.3" y="101.2">D3</text>
<text x="21.8" y="102.5">~{RFSH}</text>
<text x="23.3" y="107.5">~{NMI}</text>
<text x="23.8" y="105">~{INT}</text>
<text x="115.3" y="105">DECODE</text>
<text x="121.2" y="107.5">ERASE</text>
<text x="270.3" y="103.7">D4</text>
<text x="270.3" y="106.3">D5</text>
<text x="22.3" y="110.1">~{HALT}</text>
<text x="24.1" y="113.9">~{M1}</text>
<text x="70.4" y="108.8">+5V</text>
<text x="91.4" y="110.1">GND</text>
<text x="270.3" y="108.8">D6</text>
<text x="270.3" y="111.4">D7</text>
<text x="23.2" y="116.4">A13</text>
<text x="23.2" y="119">A11</text>
<text x="57.9" y="118.5">Q10</text>
<text x="75.3" y="118.2">Q11</text>
<text x="270.3" y="116.4">CLK</text>
<text x="270.3" y="119">~{RESET}</text>
<text x="24.4" y="121.5">A7</text>
<text x="54.6" y="120.5">ZTX313</text>
<text x="59.3" y="124.2">B</text>
<text x="64.5" y="121.4" transform="rotate(-90 64.5 121.4)">C</text>
<text x="72.1" y="121.4" transform="rotate(-90 72.1 121.4)">C</text>
<text x="75.3" y="120.5">ZTX313</text>
<text x="76.4" y="124.2">B</text>
<text x="115.7" y="125.3">COMMS_OUT</text>
<text x="123" y="121.5">R/~{W}</text>
<text x="270.3" y="121.5">~{RD}</text>
<text x="270.3" y="124.1">~{WR}</text>
<text x="24.4" y="126.6">A6</text>
<text x="24.4" y="129.1">A5</text>
<text x="24.4" y="131.7">A2</text>
<text x="64.5" y="128.9" transform="rotate(-90 64.5 128.9)">E</text>
<text x="72.1" y="128.9" transform="rotate(-90 72.1 128.9)">E</text>
<text x="118.5" y="130.4">WR_PROT</text>
<text x="270.3" y="126.6">~{MREQ}</text>
<text x="270.3" y="129.1">~{IORQ}</text>
<text x="270.3" y="131.7">~{WAIT}</text>
<text x="24.4" y="134.2">A1</text>
<text x="24.4" y="136.8">A0</text>
<text x="115.8" y="132.9">COMMS_CLK</text>
<text x="120.5" y="135.5">DATA_2</text>
<text x="270.3" y="134.2">~{IORQGE}</text>
<text x="270.3" y="136.8">~{HALT}</text>
<text x="19.8" y="140.6">~{IORQGE}</text>
<text x="119.6" y="140.6">~{ROM_EN}</text>
<text x="120.5" y="138">DATA_1</text>
<text x="207" y="140.3">Teensy</text>
<text x="270.3" y="139.3">~{NMI}</text>
<text x="270.3" y="141.8">~{M1}</text>
<text x="20.2" y="149.5">~{ROMCS}</text>
<text x="22.2" y="146.9">~{IORQ}</text>
<text x="96.4" y="149.5">D1</text>
<text x="115.3" y="146.9">~{IORQ}</text>
<text x="115.3" y="149.5">~{ROMCS}</text>
<text x="120.9" y="144.4">CLOCK</text>
<text x="161.9" y="150">U4E</text>
<text x="207" y="149.1">Serial</text>
<text x="213.7" y="149.1">IO</text>
<text x="270.3" y="144.4">~{INT}</text>
<text x="270.3" y="146.9">~{RFSH}</text>
<text x="270.3" y="149.5">~{BUSRQ}</text>
<text x="22.9" y="154.5">-5V</text>
<text x="60.5" y="155.8">D9</text>
<text x="94" y="152">1N4148</text>
<text x="125.3" y="150.1" transform="rotate(-90 125.3 150.1)">GND</text>
<text x="143.5" y="152.8">74HC04</text>
<text x="145.3" y="150.2">U4D</text>
<text x="160" y="152.5">74HC04</text>
<text x="270.3" y="152">~{BUSACK}</text>
<text x="270.3" y="154.5">~{ROMCS}</text>
<text x="21.6" y="157.1">+12V</text>
<text x="22.9" y="159.6">+9V</text>
<text x="60.5" y="158.3">1N4148</text>
<text x="207" y="159.3">Microdrive</text>
<text x="217.9" y="159.3">IO</text>
<text x="270.3" y="160.9">NCA4</text>
<text x="22.9" y="162.2">GND</text>
<text x="22.9" y="164.7">GND</text>
<text x="22.9" y="167.2">GND</text>
<text x="84.2" y="167.2">X1</text>
<text x="101.4" y="167.2">R35</text>
<text x="106.7" y="167">74HC04</text>
<text x="108.6" y="164.4">U4A</text>
<text x="122.4" y="162.9">GND</text>
<text x="128.3" y="167.5">74HC04</text>
<text x="130.1" y="164.9">U4B</text>
<text x="144.8" y="167.5">74HC04</text>
<text x="146.6" y="164.9">U4C</text>
<text x="270.3" y="163.4">NCA28</text>
<text x="19.3" y="169.8">+12VAC</text>
<text x="21.8" y="173.6">NCA4</text>
<text x="60.7" y="169.8">R31</text>
<text x="60.7" y="172.3">1K0</text>
<text x="81.8" y="169.8">8Mhz</text>
<text x="101.4" y="169.8">47K</text>
<text x="20.6" y="176.1">NCA28</text>
<text x="61" y="178.7">GND</text>
<text x="97.5" y="178.7">C4</text>
<text x="114.7" y="178.7">C3</text>
<text x="160" y="179.7">74HC04</text>
<text x="96.4" y="181.2">22pF</text>
<text x="113" y="181.2">100pF</text>
<text x="161.9" y="182.2">U4F</text>
<text x="104.6" y="192.1">GND</text>
</g>
<g font-size="1.8" fill="#a90000">
<text x="265.4" y="17.5">B3</text>
<text x="28.5" y="23.9">B15</text>
<text x="29.1" y="20.1">B3</text>
<text x="264.8" y="20.1">A20</text>
<text x="264.8" y="22.6">A22</text>
<text x="28.5" y="26.4">B16</text>
<text x="28.5" y="29">B17</text>
<text x="182.8" y="26.4">14</text>
<text x="203.8" y="26.4">7</text>
<text x="265.4" y="25.1">B4</text>
<text x="265.4" y="27.7">B6</text>
<text x="28.5" y="31.5">B18</text>
<text x="29.1" y="35.3">B8</text>
<text x="122.9" y="34.3" transform="rotate(-90 122.9 34.3)">40</text>
<text x="264.8" y="32.8">B14</text>
<text x="264.8" y="35.3">A23</text>
<text x="265.4" y="30.2">B7</text>
<text x="28.5" y="37.8">B20</text>
<text x="28.5" y="41.7">B12</text>
<text x="110.4" y="41.7">12</text>
<text x="111.1" y="37.8">2</text>
<text x="264.8" y="39.1">B15</text>
<text x="264.8" y="41.7">B16</text>
<text x="28.5" y="44.2">B24</text>
<text x="28.6" y="46.7">A26</text>
<text x="110.4" y="44.2">13</text>
<text x="110.4" y="46.7">14</text>
<text x="264.8" y="44.2">B17</text>
<text x="264.8" y="46.7">B18</text>
<text x="28.5" y="49.3">B27</text>
<text x="28.6" y="51.8">A27</text>
<text x="110.4" y="49.3">15</text>
<text x="110.4" y="51.8">16</text>
<text x="129.5" y="51.8">33</text>
<text x="264.8" y="53.1">B10</text>
<text x="265.4" y="50.5">B9</text>
<text x="29.1" y="54.4">B2</text>
<text x="29.1" y="56.9">B1</text>
<text x="29.2" y="59.4">A1</text>
<text x="110.4" y="54.4">17</text>
<text x="110.4" y="56.9">18</text>
<text x="110.4" y="59.4">19</text>
<text x="264.8" y="55.6">B11</text>
<text x="264.8" y="58.2">B12</text>
<text x="29.2" y="63.2">A6</text>
<text x="29.2" y="65.8">A7</text>
<text x="110.4" y="63.2">28</text>
<text x="110.4" y="65.8">27</text>
<text x="129.5" y="63.2">34</text>
<text x="264.8" y="60.7">B24</text>
<text x="264.8" y="63.2">B23</text>
<text x="264.8" y="65.8">B22</text>
<text x="28.6" y="70.9">A11</text>
<text x="29.2" y="68.3">A8</text>
<text x="110.4" y="68.3">26</text>
<text x="110.4" y="70.9">25</text>
<text x="264.8" y="68.3">B21</text>
<text x="264.8" y="70.9">A26</text>
<text x="28.6" y="73.4">A12</text>
<text x="28.6" y="75.9">A10</text>
<text x="110.4" y="73.4">24</text>
<text x="110.4" y="75.9">23</text>
<text x="264.8" y="73.4">B27</text>
<text x="264.8" y="75.9">A27</text>
<text x="29.2" y="78.5">A9</text>
<text x="29.2" y="81">A3</text>
<text x="110.4" y="78.5">22</text>
<text x="110.4" y="81">21</text>
<text x="129.5" y="81">36</text>
<text x="264.8" y="78.5">B28</text>
<text x="265.4" y="81">B2</text>
<text x="265.4" y="83.6">A2</text>
<text x="28.6" y="84.8">A18</text>
<text x="28.6" y="87.4">A19</text>
<text x="28.6" y="89.9">A16</text>
<text x="110.4" y="89.9">11</text>
<text x="111.1" y="84.8">9</text>
<text x="111.1" y="87.4">8</text>
<text x="130.1" y="86.1">4</text>
<text x="130.1" y="88.6">1</text>
<text x="265.4" y="86.1">B1</text>
<text x="265.4" y="88.6">A1</text>
<text x="28.6" y="92.5">A21</text>
<text x="110.4" y="92.5">39</text>
<text x="265.4" y="92.5">A6</text>
<text x="265.4" y="95">A7</text>
<text x="28.5" y="96.3">B26</text>
<text x="28.5" y="98.8">B19</text>
<text x="28.6" y="101.3">A25</text>
<text x="264.8" y="100.1">A11</text>
<text x="265.4" y="97.5">A8</text>
<text x="28.6" y="103.9">A13</text>
<text x="28.6" y="106.4">A14</text>
<text x="111.1" y="103.9">3</text>
<text x="129.5" y="106.4">35</text>
<text x="264.8" y="102.6">A12</text>
<text x="264.8" y="105.2">A10</text>
<text x="265.4" y="107.7">A9</text>
<text x="28.6" y="109">A15</text>
<text x="28.6" y="112.8">A24</text>
<text x="265.4" y="110.2">A3</text>
<text x="28.5" y="117.9">B28</text>
<text x="29.2" y="115.3">A2</text>
<text x="264.8" y="117.9">B20</text>
<text x="265.4" y="115.3">B8</text>
<text x="28.5" y="120.4">B21</text>
<text x="28.5" y="125.5">B22</text>
<text x="66.8" y="121.4" transform="rotate(-90 66.8 121.4)">1</text>
<text x="74.4" y="121.4" transform="rotate(-90 74.4 121.4)">1</text>
<text x="129.5" y="120.4">29</text>
<text x="129.5" y="124.2">30</text>
<text x="264.8" y="120.4">A18</text>
<text x="264.8" y="122.9">A19</text>
<text x="264.8" y="125.5">A16</text>
<text x="28.5" y="128">B23</text>
<text x="28.5" y="130.6">B11</text>
<text x="59.3" y="126.4">2</text>
<text x="66.8" y="129" transform="rotate(-90 66.8 129)">3</text>
<text x="74.4" y="129" transform="rotate(-90 74.4 129)">3</text>
<text x="76.4" y="126.4">2</text>
<text x="129.5" y="129.3">32</text>
<text x="129.5" y="131.8">31</text>
<text x="264.8" y="128">A17</text>
<text x="264.8" y="130.6">A21</text>
<text x="28.5" y="133.1">B10</text>
<text x="29.1" y="135.6">B9</text>
<text x="129.5" y="134.4">38</text>
<text x="129.5" y="136.9">37</text>
<text x="264.8" y="133.1">B13</text>
<text x="264.8" y="135.6">A15</text>
<text x="28.5" y="139.4">B13</text>
<text x="130.1" y="139.4">7</text>
<text x="130.1" y="143.3">5</text>
<text x="264.8" y="138.2">A14</text>
<text x="264.8" y="140.7">A24</text>
<text x="264.8" y="143.3">A13</text>
<text x="28.5" y="148.3">B25</text>
<text x="28.6" y="145.8">A17</text>
<text x="110.4" y="145.8">10</text>
<text x="111.1" y="148.3">6</text>
<text x="264.8" y="148.3">B19</text>
<text x="264.8" y="145.8">A25</text>
<text x="28.6" y="153.4">A20</text>
<text x="28.6" y="156">A22</text>
<text x="124.2" y="155" transform="rotate(-90 124.2 155)">20</text>
<text x="264.8" y="150.9">B26</text>
<text x="264.8" y="153.4">B25</text>
<text x="29.1" y="158.5">B4</text>
<text x="29.1" y="161">B6</text>
<text x="140.9" y="157.2">8</text>
<text x="152.3" y="157.2">9</text>
<text x="156.8" y="157.2">10</text>
<text x="168.2" y="157.2">11</text>
<text x="265.4" y="159.8">A4</text>
<text x="28.5" y="166.1">B14</text>
<text x="29.1" y="163.6">B7</text>
<text x="264.8" y="162.3">A28</text>
<text x="28.6" y="168.7">A23</text>
<text x="29.2" y="172.5">A4</text>
<text x="104.1" y="172.5">1</text>
<text x="115.5" y="172.5">2</text>
<text x="125.7" y="172.5">3</text>
<text x="137.1" y="172.5">4</text>
<text x="142.2" y="172.5">5</text>
<text x="153.6" y="172.5">6</text>
<text x="156.8" y="172.5">13</text>
<text x="168.2" y="172.5">12</text>
<text x="28.6" y="175">A28</text>
</g>
<g font-size="1.8" fill="#725600">
<text x="208.3" y="144">File:</text>
<text x="213.5" y="144">teensy.kicad_sch</text>
<text x="207.8" y="152.9">File:</text>
<text x="213" y="152.9">Serial_IO.kicad_sch</text>
<text x="208.3" y="163">File:</text>
<text x="213.5" y="163">Microdrive_IO.kicad_sch</text>
</g>
<g font-size="1.4" fill="#006464">
<text x="16" y="16.7">ZX</text>
<text x="18.9" y="16.7">Spectrum</text>
<text x="19.4" y="14.2">SK5</text>
<text x="269.1" y="16">ZX</text>
<text x="272" y="16">Expansion</text>
<text x="272.8" y="13.4">SK6</text>
</g>
</svg>
